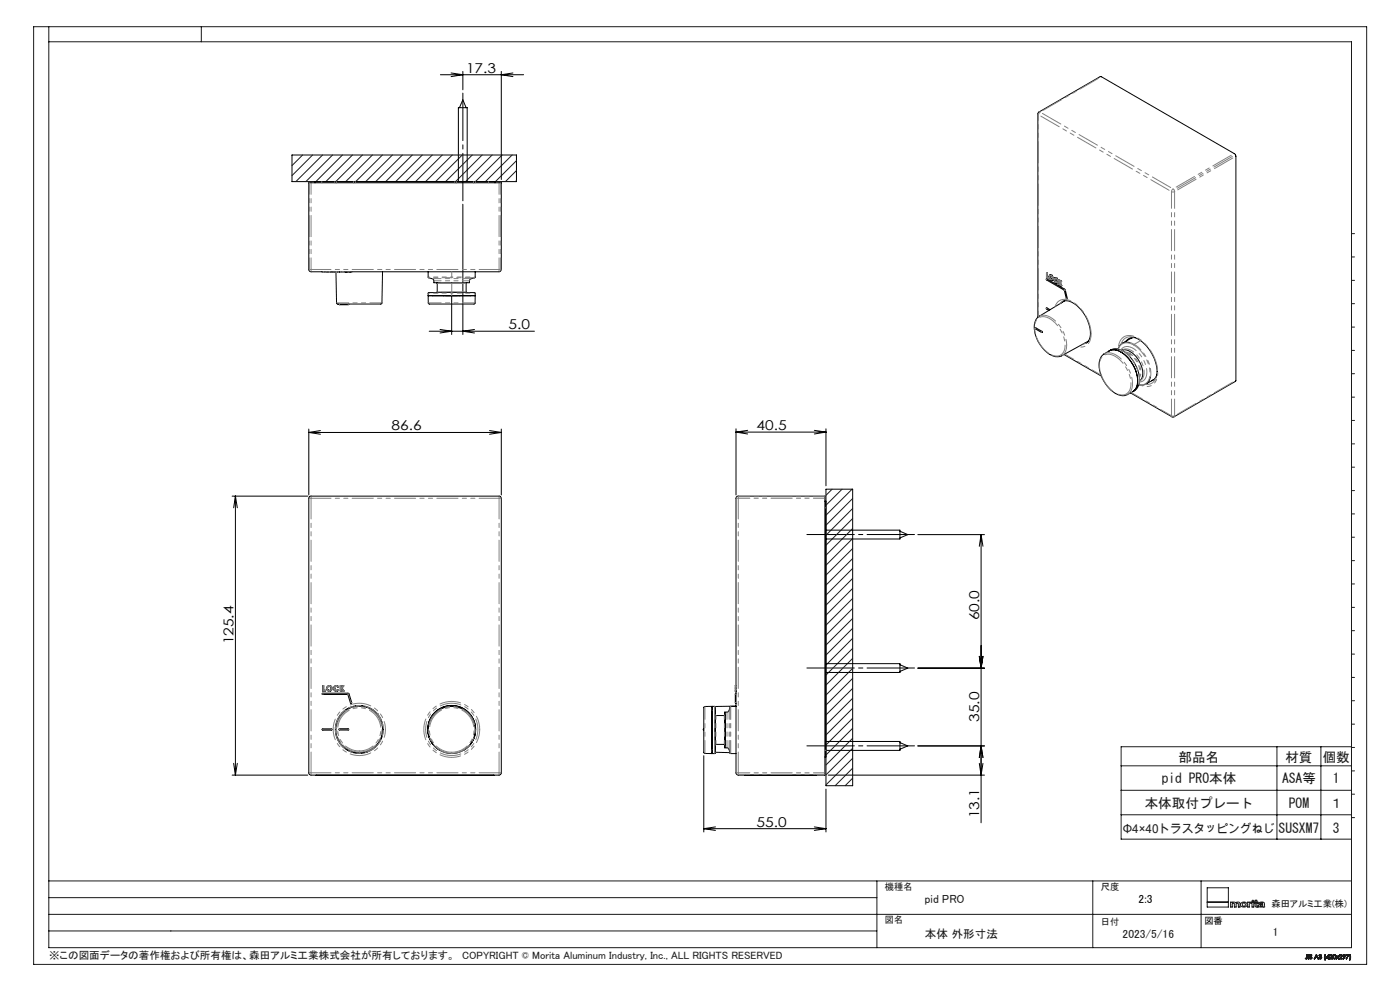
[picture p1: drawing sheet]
<svg xmlns="http://www.w3.org/2000/svg" width="420mm" height="297mm" viewBox="0 0 420 297" stroke-linecap="round" stroke-linejoin="round" font-family="sans-serif">
<g fill="none" stroke="#191924" stroke-width=".3">
<path d="M10.1 8h399.9v281h-399.9zM14.6 8v276h390.8v-271.5h-390.8M60.4 8v4.5M87.8 46.5l-.2 .1M90.8 46.5l-3.2 3.1M93.8 46.5l-6.2 6.1M96.8 46.5l-8 7.9M99.8 46.5l-8 7.9M102.7 46.5l-7.9 7.9M105.7 46.5l-7.9 7.9M108.7 46.5l-8 7.9M111.7 46.5l-8 7.9"/>
<path d="M114.7 46.5l-8 7.9M117.7 46.5l-8 7.9M120.7 46.5l-8 7.9M123.7 46.5l-8 7.9M126.7 46.5l-8 7.9M129.7 46.5l-8 7.9M132.7 46.5l-8 7.9M135.7 46.5l-8 7.9M138.7 46.5l-8 7.9M141.7 46.5l-8 7.9M144.6 46.5l-7.9 7.9M147.6 46.5l-7.9 7.9"/>
<path d="M150.6 46.5l-8 7.9M153.6 46.5l-8 7.9M154.9 48.2l-6.3 6.2M154.9 51.1l-3.3 3.3M154.9 54.1l-.3 .3M405.4 70h1M405.4 77h1M405.4 84h1M405.4 91h1M405.4 98h1M405.4 105h1M405.4 112h1"/>
<path d="M405.4 119h1M405.4 126h1M405.4 133h1M249.6 146.6l-1.8 1.8M252.6 146.6l-4.8 4.8M255.6 146.6l-7.8 7.8M255.8 149.4l-8 8M255.8 152.4l-8 8M255.8 155.4l-8 8M255.8 158.4l-8 8M405.4 140h1M405.4 147h1"/>
<path d="M405.4 154h1M255.8 161.4l-8 8M255.8 164.4l-8 8M255.8 167.4l-8 8M255.8 170.4l-8 8M255.8 173.4l-8 8M255.8 176.4l-8 8M255.8 179.3l-8 8.1M405.4 161h1M405.4 168h1M405.4 175h1M255.8 182.3l-8 8.1"/>
<path d="M255.8 185.3l-8 8M255.8 188.3l-8 8M255.8 191.3l-8 8M255.8 194.3l-8 8M255.8 197.3l-8 8M405.4 182h1M405.4 189h1M405.4 196h1M255.8 200.3l-8 8M255.8 203.3l-8 8M255.8 206.3l-8 8M255.8 209.3l-8 8"/>
<path d="M255.8 212.3l-8 8M255.8 215.3l-8 8M255.8 218.3l-8 8M405.4 203h1M405.4 210h1M405.4 217h1M255.8 221.3l-8 8M255.8 224.3l-8 7.9M255.8 227.3l-8 7.9M255.8 230.2l-5.3 5.3M255.8 233.2l-2.3 2.3M336.3 229.5h69.1"/>
<path d="M336.3 236.9h69.1M383.1 223.8v27.7M396.3 223.8v27.7M405.4 223.8h-69.1v27.7h69.1M405.4 224h1M405.4 231h1M405.4 238h1M336.3 244.2h69.1M405.4 245h1M14.6 279h248.5M14.6 274h390.8M14.6 269h248.5"/>
<path d="M14.6 264h390.8M263.1 264v20M327.8 264v20M360.3 264v20M362.2 270.4h6.3M362.2 266.1h6.3v5.7h-6.3zM369.2 270.4h.5v.1l.5-.2 .5 .3a.74 .74 0 0 1 1.3 .2v1h-.5v-.9a.34 .34 0 0 0-.4-.3 .34 .34 0 0 0-.3 .4v.8h-.5v-.9a.32 .32 0 0 0-.3-.3 .32 .32 0 0 0-.3 .4v.8h-.5zM372.4 270.6a.96 .96 0 0 1 1.2-.3 .96 .96 0 0 1 .5 1.2 1 1 0 0 1-1.2 .4 1 1 0 0 1-.7-1.1zM374.3 270.4h.5v.1l.7-.2v.3l-.7 .3v.9h-.5zM375.6 270.4h.5v1.4h-.5zM376.6 269.8h.4v.6h.4v.2h-.4v.9l.4 .1v.3l-.8-.2v-1.1h-.3v-.2h.3zM377.7 270.6a.96 .96 0 0 1 1.1-.2 .96 .96 0 0 1 .5 1.1l.1 .3-.6-.1a.79 .79 0 0 1-1.3-.4l.4-.3a.65 .65 0 0 0 .9-.4l-1.2 .2z"/>
<path d="M378 271.3l.8-.2a.44 .44 0 0 1-.3 .5 .44 .44 0 0 1-.5-.2zM391.7 287.2l-.1 .1M392.1 286.9l-.2 .4-.2-.1M392.1 286.9l-.1 .4-.3-.1M392.1 286.9v-.8l.1 .8M392.2 286.9v.4h-.6M392.2 286.9l-.2 .5-.4-.1M392.5 286.1l.2 1.3zM392.9 287.1h-.1M393.5 286.4l-.4-.1 .5 .9-.4 .2-.4-.3M393.5 286.4l-.4-.2 .1 .4a.41 .41 0 0 1 .3 .6 .41 .41 0 0 1-.7-.1M393.6 286.3l-.5-.2-.2 .2 .6 .8-.4 .2-.2-.2"/>
<path d="M393.6 286.3l-.6-.1-.1 .3 .6 .6-.3 .2-.3-.2M393.6 286.3l-.1 .1M394.9 286.1l.6 1.3-.3-.5h-.6l-.3 .5zM394.9 286.4l.2 .4h-.4zM395.6 287h.2M395.7 286.4l.5-.3 .3 .8-.4 .5-.4-.1-.1-.3M395.7 286.4l.3-.3a.32 .32 0 0 1 .4 .1 .32 .32 0 0 1-.1 .5 .42 .42 0 0 1 0 .7 .42 .42 0 0 1-.7-.4M395.7 286.4h.1M395.8 286.4l.3-.2 .2 .1-.3 .3M395.8 286.4l.2-.2 .3 .1-.3 .3M396 286.7l.3 .1v.4l-.3 .1-.2-.3M396 286.7h.1a.3 .3 0 0 1 .3 .4 .3 .3 0 0 1-.3 .2 .3 .3 0 0 1-.3-.3"/>
<path d="M396 286.6v.1M397.5 287.7h.1M397.5 286.1l-.2 .7 .2 .9M397.5 286.1l-.2 .6 .2 1M397.5 286.1h.2M397.7 286.1l-.2 .6 .1 1M398.5 286.4v.5h-.4zM398.6 286.1h.1M398.6 286.1l.1 1-.2 .3v-.3h-.7zM398.9 286.5l.2-.4 .5 .1 .1 .3-.2 .4M398.9 286.5a.42 .42 0 0 1 .6-.3 .42 .42 0 0 1 0 .7M398.9 286.5h.1"/>
<path d="M399 286.5l.2-.3h.3l.1 .3-.3 .3M399 286.5a.3 .3 0 0 1 .4-.3 .3 .3 0 0 1 .1 .5l-.2 .1M399.3 286.8l-.4 .6h.8l-.6-.1 .4-.4M400 286.2h.6v1.1a.61 .61 0 0 1-.8-.3 .61 .61 0 0 1 .2-.8zM401.8 286.5l.2-.4 .5 .1 .1 .3-.2 .4M401.8 286.5a.43 .43 0 0 1 .6-.4 .43 .43 0 0 1 0 .8M401.8 286.5h.1M401.9 286.5l.2-.3h.3l.1 .3-.3 .3M401.9 286.5a.29 .29 0 0 1 .4-.3 .29 .29 0 0 1 .1 .5l-.2 .1M402.2 286.8l-.5 .6M402.4 286.9l-.4 .4 .6 .1h-1.1l-.3-.4-.4 .4 .4-.5-.4-.4 .4 .3 .5-.3-.4 .4 .4 .5M403 286.3h.4v.4h-.4z"/>
<path d="M403.3 286.8l-.5-.3 .4-.4 .4 .2-.1 .5M403.3 286.8a.39 .39 0 0 1-.4-.5 .39 .39 0 0 1 .6-.2 .39 .39 0 0 1 0 .6v.1M403.3 286.8l-.3 .6 .5-.6M403.9 286.1h.8l-.7 1.3 .5-1.2zM404.8 287.7h.2M404.9 286.1l.1 1-.2 .6M404.9 286.1h.1M405 286.1l.2 1.1-.2 .5M405 286.1l.2 1-.2 .6"/>
<circle cx="373.2" cy="271.1" r=".5"/>
<circle cx="375.9" cy="270" r=".24"/>
<circle cx="400.3" cy="286.8" r=".46"/>
</g>
<path d="M138.9 60.2v-32.3M242.1 160.2h32.3M242.1 200.2h32.3M242.1 223.5h32.3" fill="none" stroke="#000" stroke-width=".3" stroke-dasharray="30.5 1.3 1.3 1.3" stroke-dashoffset="16.2"/>
<g fill="none" stroke="#000" stroke-width=".3">
<path d="M132.1 22.4h25M135.3 21.9l3.6 .5-3.6 .6M137.8 32.3l1.1-2.4 .9 2.4M138.9 21.4v5.5M150.4 21.4v32.4M153.9 21.9l-3.5 .5 3.5 .6M87.6 46.5h67.3v7.9h-67.3zM92.6 54.8h57.8l-.1 26.2-.6 .5-56.8-.2-.3-.4zM96.5 54.4h-2v.4M100.4 54.4h.4M100.8 54.4h.2M100.8 54.4v.4"/>
<path d="M106 54.4h.2M106.2 54.4h.4M106.2 54.4v.4M136.5 54.4h.3M136.8 54.4h.2M136.8 54.4v.4M137.5 54.4v-22.1h2.7v22.1M142 54.4h.2M142.2 54.4h.4M142.2 54.4v.4M146.5 54.4h2v.4M138.9 61.2v39.1"/>
<path d="M96.6 81.5l.2 .2h1.2M96.8 81.5l.1 .2M97.1 81.5l-.1 .2M97.6 81.5l-.1 .2M97.9 81.6l1.7 .1M99.6 81.7h.4M99.7 81.6l-.1 .1M99.7 81.6h.1M99.7 81.5v.1M100 81.6l.1 .1M100.1 81.7h1.4M101.6 81.5l-.1 .2"/>
<path d="M101.6 91.1l.2 .2h2.7l.1-.2M102.1 81.5v.2M102.3 81.6v.1M102.4 81.5l-.1 .2M103.2 81.5l-.1 .2M103.2 81.5v.2M105.5 81.5l-.2 .2h-3.7M114.8 81.5l-.2 9.3-.3 .3-13.2-.1-.3-9.3M128.4 88.6h14.2l-.1 2.3-.2 .2h-13.6l-.2-.3zM128.4 81.5v1.6l1.6 .6 .2 1 2.2 .1 8.4-.1 .2-1 1.6-.6v-1.6M128.8 99.3h31.5M129.7 88.6h.1"/>
<path d="M131 84.7l.2 .2v2.7l-.2 .1M132 98.7l3.5 .6-3.5 .5M133.1 88.6h.1M135.5 88.6v11.7M135.5 87.7l7.1 .1v.8h-7.1M135.5 87.7l-7.1 .1v.8h7.1M135.5 87.5v.2M137.9 88.6h.1M140.1 84.7l-.3 .2v2.7l.3 .1M141.3 88.6h-.1M142.3 98.7l-3.4 .6 3.4 .5M310.6 98.2l2 1.1 .1 .4-2.1-1.1z"/>
<path d="M311.4 95.1v-61.1l.2-.4 18.7-10.7 40.1 23.2 .4 .7-.1 67.4-18.7 10.8-12.8-7.2M313.9 83.6l5.5 3 .8 2.9-.3-.1-.6-2.4-5.4-3.1zM314.3 82.9v-1.1l-.3-.1-.1 1.4 .7 .3M314.3 82.9l.3 .4M314.3 82.9l-.2 .1M314.6 83.3v.1M314.8 83h.1M314.9 82.5h.5M315 92.8l-1.1-.5v.3l.8 .4M315 82.9l.2 .5M315 82.9l-.1 .1M315.1 82.7l-.1 .2"/>
<path d="M315.2 83.4l.2 .2M315.2 83.4l-.2 .1M315.3 82.7l.4 .8-.1 .2h-.3M315.3 82.8h.1M315.3 83.9v.1M315.3 84h.1M315.3 82.8l-.3-.1-.1 .3M315.3 82.5a.43 .43 0 0 0-.5 0 .43 .43 0 0 0-.1 .5l.6 .9M315.3 83.7v.1M315.4 82.5l.5 .5 .2 .5M315.4 82.5h.1M315.4 83.6l.3 .1"/>
<path d="M315.4 83.6l-.1 .1M315.8 83.6l-.1 .3M315.8 83.6l-.1 .4-.4-.1M315.9 83.9l-.1 .1M315.9 83.6l-.1 .4h-.5M316.1 83.5l-.3 .4M316.1 83.5h.1M316.2 83.8l.6 1M316.2 83.7v.1M316.2 83.8h.1M316.4 83.3h.5M316.5 83.8h.1"/>
<path d="M316.5 83.8l.4 .7M316.6 83.5l-.1 .3M316.8 83.6l.5 .4M316.8 84.8h.5M316.8 83.6h.1M316.8 83.6h-.3l-.1 .3M316.8 83.4h-.5l-.1 .3M316.9 83.3l.5 .5M316.9 83.3h.1M316.9 84.5h.4v.3M316.9 84.5h.1M317.3 84.8h.1"/>
<path d="M317.3 84h.1M317.4 83.8v.1M317.4 83.9l-.1 .1M317.6 83.9v.1M317.6 84v1.3h.3M317.7 83.9h.1M317.7 83.9h-.1M317.8 84.6l.4 1 .3 .1-.4-1M317.8 83.9l.2 .5M317.8 84.6h.1M318 85.3h.1M318 85v.3"/>
<path d="M318.1 84.7h-.2M318.2 84.2h.1M318.2 84.2l-.4 .4M318.3 84.2h.1M318.3 84.2h-.1M318.3 84.2l.2 .1-.4 .4M318.7 90.4a3.8 3.8 0 0 1 4 .9 10.9 10.9 0 0 1 4.2 10.1l-.4 .9-.6 .5M318.9 90.2l-.6 .6M319.4 90.2l-7.6 4.6a4.4 4.4 0 0 0-1.3 5.2 8.7 8.7 0 0 0 6.7 6.9l1.1-.2 8.2-4.4M319.2 106.3l11.2 6.4M326.1 102.7l-.8 .2M330.7 106.5l.5-.4a4.3 4.3 0 0 1 6.4 .4 10.1 10.1 0 0 1 3.5 9.2l-.3 .6a4.3 4.3 0 0 1-2.6 1.9 4.9 4.9 0 0 1-5.6-2 9.2 9.2 0 0 1-2.5-8.7z"/>
<path d="M335.9 104.7l-.4-.1a3 3 0 0 0-2.7 .5l.4-.2a3.6 3.6 0 0 1 3.1 .6M336 104.7l1 .5 1.2 .9M336.3 105.5a10.1 10.1 0 0 1 4.7 10.4l-.2 .6-.9 .9 1-.7 .7-1.5M336.5 105a4.9 4.9 0 0 1 5.2 3.2 5.3 5.3 0 0 1 .4 5.8l-.2 .2 .2-.2M336.8 104.8l-.3 .1M338.3 106.2l1.7 2.1 1.2 2.4M339 102.7a2.66 2.66 0 0 0-3.5 1.9M339.7 101.1l-.1 .1M339.8 101.1l-3.1 1.8M340.1 101.1a11.5 11.5 0 0 1 6.8 11.9v-.1M340.6 101.2h-.3a2.61 2.61 0 0 0-2.5 1M341.3 110.8l.5 2.4-.1 2"/>
<path d="M345.2 113a2.72 2.72 0 0 1-3.6 2.3M346.1 113.8l-2.3 1.3M347.1 112.4l-.8 1.2-.8 .5M92.6 128.6v19.7M92.6 129.6h57.8M92.6 129.6l3.5 .5M96.1 129l-3.5 .6M146.9 129l3.5 .6M150.4 128.6v19.7M150.4 129.6l-3.5 .5M220.8 128.5v19.8M220.8 129.5h27"/>
<path d="M220.8 129.5l3.5 .6M224.3 129l-3.5 .5M244.3 129l3.5 .5M247.8 128.5v17.1M247.8 129.5l-3.5 .6M69.6 148.7h22.7M70.6 148.7v83.6M70.6 148.7l.6 3.5M70.6 148.7l-.5 3.5M92.9 148.8l56.9-.1 .4 .2 .2 .5v82.2l-.3 .5-.4 .2h-56.4l-.5-.2-.2-82.9zM221 148.9l.3-.2h26.2v83.6h-26l-.7-.4v-82.7zM247.5 150.2h.3v2"/>
<path d="M247.8 158.9h22.2v2.6h-22.2M247.8 146.6h8v88.9h-8zM270 159.2l2.3 1-2.3 1M275.3 160.2h20M294.3 160.2v86.4M294.3 160.2l.6 3.5M294.3 160.2l-.5 3.5M247.8 198.9h22.2v2.6h-22.2M270 199.2l2.3 1-2.3 1M293.8 196.7l.5 3.5 .6-3.5M96.7 207.8h7.9l.9 2.9h-.4l-.7-2.6h-7.7zM96.7 218.5l2.8-.1 .1 .3-2.8 .1z"/>
<path d="M96.8 205.5h.3v1.4h.5v.2h-.8zM97.1 206.9h-.1M97.9 206.3l.3 .7 .6 .2M97.9 206.3h.1M98.2 206.3h.1M98.2 206.3l.2 .5M98.4 206.8h.1M98.4 206.8l.4 .1M98.8 205.7l.4 .2 .2 .4M98.8 205.7h.1M98.8 205.7l-.4 .2-.2 .4M98.8 206.9v.1"/>
<path d="M98.8 205.5l-.4 .1-.5 .7M98.8 207.2h.1M98.8 205.5h.1M98.8 205.5l.5 .1 .4 .7M99.4 206.3l-.6 .6M99.4 206.3h.1M99.7 206.3h.1M99.7 206.3l-.3 .6-.6 .3M100 206.3l.3 .7 .6 .2M100 206.3h.1M100.3 206.3l.1 .4 .5 .2M100.3 206.3h.1"/>
<path d="M100.6 218.1l.2 .3M100.7 217.3l.2 .1M100.9 205.5h.1M100.9 205.5l-.5 .1-.4 .7M100.9 205.5l.7 .3-.2 .1-.5-.2M100.9 206.9l.5-.2 .2 .1-.7 .4M100.9 205.7l-.4 .2-.2 .4M100.9 205.7h.1M100.9 206.9h.1M100.9 207.2h.1M101 216.3l.1 .1M101.7 218.4h2.8l.1 .3-2.9 .1z"/>
<path d="M101.7 215l-.2 .1M102.1 214.2l-.1 .2M102.3 206.2h.1M102.3 206.2l.1 .2M102.4 206.1l-.1 .1M102.4 206.1v-.6h-.3v1.6h.3v-.7M102.4 206.1l.4-.6h.3l-.5 .7M102.6 206.2h.1M102.6 213.7l.1 .2M102.6 206.2l.6 .9h-.3l-.5-.7M103.9 212.6l.1 .1M104.8 212.1l.2 .1"/>
<path d="M106.7 211.5l.3 .1M106.8 211.5l.1 .1M108.2 211.5v.1M108.6 211.5l-.1 .1M108.7 211.5v.2M111.8 212.7v.1M111.9 212.8v.1M112.9 213.8l.2 .1M113.1 213.9h.1M114.1 215.2v.1M114.7 216.9l-.1 .2M211.1 218.4l-.2 .2 .2 .2"/>
<path d="M213.6 211.7h-2.1l-.4 .3v13.5l.3 .3h2.2M213.6 211.7v14.1M213.6 211.7h.9l.1 .2M213.6 213v11.6M214.6 211.9v13.7M214.6 214.2v9.1M214.6 214.2l.2 .3h2.5l.2-.3M214.6 211.9v2.3M217.5 213.4v10.7M217.5 214.2v9.1M217.5 213.4v.8M220.6 207.1h.1"/>
<path d="M220.6 206.2h.2M220.6 207.1l.1 .1M220.7 205.5h-.1M220.7 207.1h.1M220.8 207.7l-.2 .3v2.6l.2 .2M220.8 211.7h-1.7l-.4 1.4-.5 .3h-.7M220.8 205.5h-.2v1.6M220.8 211.6l-6.3 .1M275.3 200.2h20M69.6 232.3h22.7M70.1 228.8l.5 3.5M71.2 228.8l-.6 3.5"/>
<path d="M94.8 232.3h53.4M102.9 223.7l.2 .3M107.9 225.6l-.3 .2M110.2 225.2v.2M111.9 224.3l-.1 .3M129.8 222.9a7.2 7.2 0 0 1 1-9.6 7.2 7.2 0 0 1 9.7 .1 7.2 7.2 0 0 1 .6 9.7M131.8 224.8a7.2 7.2 0 0 1-1.7-10.9 7.2 7.2 0 0 1 11 .2 7.2 7.2 0 0 1-2.1 10.8M211.1 226.5v22.8M214.6 225.6l-.1 .2h-.9M214.6 223.3l.2-.2h2.5l.2 .2M214.6 225.5l4.4 .1M214.6 223.3v2.3"/>
<path d="M217.5 224.1h.7l.5 .3 .4 1.4h1.7M217.5 223.3v.8M223.4 232.3h21.4M247.8 236.5v12.8M247.8 222.2h22.2v2.7h-22.2v2h-.3M248.5 232.3h46.8M270 222.6l2.3 1-2.3 .9M293.8 228.8l.5 3.5 .6-3.5M293.8 227l.5-3.4 .6 3.4M295.3 223.6h-20M211.1 248.4h36.7M211.1 248.4l3.5 .5"/>
<path d="M214.6 247.8l-3.5 .6M244.3 247.8l3.5 .6M247.8 248.4l-3.5 .5"/>
<circle cx="107.8" cy="218.6" r="7.2"/>
<circle cx="107.8" cy="218.6" r="7"/>
<circle cx="135.5" cy="218.8" r="7.1"/>
</g>
<g fill="none" stroke="#808080" stroke-width=".3" stroke-dasharray="6.3 1.3 1.3 1.3 1.3 1.3">
<path d="M311.6 34.4l.4-.8M311.6 34.4l-.2-.3M312 33.6h-.3M96.5 54.4v.4M100.5 54.8v-.4M101 54.4v.4M106.1 54.8v-.4M106.6 54.4v.4M136.5 54.8v-.4M137 54.4v.4M142.1 54.8v-.4M142.6 54.4v.4"/>
<path d="M146.5 54.8v-.4M351.9 56.6l-.5 .8M352.2 57l-.3-.4M352.4 57.4h-1M352.4 57.4l-.2-.4M92.9 80.8h-.2M93.3 80.8h-.4M93.3 81.4v-.6M96.9 81.6h.1M96.9 81.6h.2M96.9 81.4v.2M97.1 81.6h.1"/>
<path d="M97.1 81.6v-.2M97.1 81.6h.5M97.6 81.6h.1M97.6 81.6v-.2M97.9 81.6h.9M97.9 81.4v.2M98.8 81.6h.1M98.8 81.6v-.2M98.8 81.6h.9M98.8 81.4v.2M99.7 81.6v-.2M100 81.6h.9"/>
<path d="M100 81.4v.2M100.9 81.6h.1M100.9 81.6v-.2M100.9 81.6h.7M100.9 81.4v.2M101.6 81.6v-.2M101.6 81.6h-.1M101.6 81.6h.1M101.9 91.3v-.2M102.1 81.6h.1M102.1 81.6h.2M102.1 81.4v.2"/>
<path d="M102.3 81.6h.1M102.3 81.6v-.2M102.4 81.6h.4M102.8 81.6h.1M102.8 81.6v-.2M102.9 81.4v.2M102.9 81.6h.1M102.9 81.6h.2M102.9 81.6h-.1M103.1 81.6h.1M103.1 81.6v-.2M103.2 81.6h.1"/>
<path d="M103.2 81.6v-.2M104.4 81.4v.2M104.5 91.3v-.2M104.8 81.4l-.2 .2M105.3 81.6l.2-.2M131.2 87.5l4.3-.1M135.5 87.8v-.2M135.5 83v-1.6M135.5 83v.2M135.5 88.6v-.8M135.5 84.8v.2M135.5 87.4l4.4 .1"/>
<path d="M135.5 85l-4.3-.1M135.5 87.4v-2.4M139.9 84.9l-4.4 .1M149.7 80.8v.6M150.2 80.8h-.5M150.4 80.8h-.2M310.7 98.6l.1-.4M312.5 99.6l.1-.3M314 83.1l.4 .3M314 81.8v1.3M314 81.8h.1M314 81.8h-.1"/>
<path d="M314 83.1h-.1M314 83.1h.1M314.1 83.5l-.1 .4M314.1 92.2l-.1 .4M314.1 81.9l-.1-.1M314.1 83v-1.1M314.1 81.7l-.1 .1M314.1 81.8v.1M314.1 81.8l.1 .1M314.1 81.8h.1M314.2 81.9h-.1M314.2 81.9v1.1"/>
<path d="M314.2 83l.3 .1M314.3 81.9h-.1M314.4 83.2l-.3-.2M314.4 83.4v-.2M314.4 83.4h.1M314.5 83.1l-.1 .1M314.5 83.1v.1M314.5 83.1h.1M314.5 83.2h-.1M314.5 83.2v.2M314.5 83.4h-.1M314.5 83.4l.1-.1"/>
<path d="M314.5 83.4h.1M314.6 83.2h-.1M314.9 83l.1-.3h.3M314.9 83l.2 .4M315 83.5l-.1-.5M315.1 83.4l.3 .3M315.3 82.6l.1-.1M315.3 82.6h-.4l-.2 .3M315.3 83.8l-.3-.3M315.3 83.9h.1M315.3 82.5v.1M315.3 82.5l.1-.1"/>
<path d="M315.3 82.5h.1M315.4 82.5l.6 1.1M315.4 82.4v.1M315.7 83.5l-.1 .3h-.3M315.9 83.6l-.6-1M315.9 83.6h.1M316 83.6l.1-.1M316 83.6h.1M316.1 83.5l-.1 .1M316.3 83.8l.2-.3 .3 .1M316.3 83.8h.1M316.4 83.8l.4 .7"/>
<path d="M316.4 83.8h.1M316.5 83.8h-.1M316.8 83.6h.1M316.8 84.6l-.5-.8M316.8 84.6v-.1M316.8 84.6h.1M316.8 83.4h-.5l-.1 .4M316.8 84.5h.1M316.8 84.5l.4 .1M316.8 83.4h.1M316.8 83.4l.1-.1M316.8 83.4l.5 .5"/>
<path d="M316.9 84.5h-.1M316.9 83.3l-.1 .1M317.1 84.7l-.3-.1M317.1 84.7l.1-.1M317.1 84l.1-.1M317.1 84h.1M317.2 84.6h.1M317.2 84.6v-.1M317.2 84.6l.1 .2M317.2 84.6l-.1 .1M317.2 84.8l-.1-.1M317.2 83.9l-.4-.5"/>
<path d="M317.2 83.9h.1M317.3 84.8h-.1M317.3 84.8l.1-.1M317.3 84.8h.1M317.3 83.9h-.1M317.3 83.9l.1-.1M317.3 83.9h.1M317.3 84.6h-.1M317.6 84h.1M317.6 85.2h.1M317.7 84v-.1M317.7 85.2l.1 .1"/>
<path d="M317.7 84v1.2M317.7 83.9h.1M317.7 85.3v-.1M317.7 83.9l.1 .1M317.8 84h.1M317.8 84.5v.1M317.8 84.5v-.5M317.8 84h-.1M317.8 85.3v-.7M317.8 84.6v-.1M317.8 84.6h.1M317.8 85.3h.1"/>
<path d="M317.8 83.8l-.1 .1M317.8 84.6l.4 1M317.8 84l.1-.1M317.9 84v.5M317.9 85.3h-.1M317.9 84.8v.5M317.9 85.3l.1-.1M317.9 85.3h.1M317.9 84.7l.4-.3M318 84h-.1M318.1 84.7l.4 .9M318.2 84.3l-.4 .3"/>
<path d="M318.2 84.3v-.1M318.2 84.2h.1M318.2 85.6h.1M318.2 84.2l.2 .1M318.2 85.6h.2M318.3 85.6h-.1M318.3 84.1l-.1 .1M318.3 84.4l.1-.1M318.3 84.4h.1M318.3 84.4l-.1-.1M318.4 84.3v.1M318.4 84.3l.1-.1"/>
<path d="M318.4 85.6l-.5-.9M318.4 85.7v-.1M318.4 84.4l-.3 .3M318.5 85.6h-.1M318.5 85.6h.1M318.5 85.6v.1M318.5 84.3l-.1 .1M318.7 90.4l-.8 .6M319.4 86.6l-.1 .3M319.7 87h-.4M319.9 89.4h.3M324.8 103.1l1.1-.3"/>
<path d="M336.3 105.5l.6-.3M336.9 105.2h.1M336.9 105.2l-1-.5M337.6 105.5l1.4 .5M338.5 106.4l.4-.2M338.9 106.2l-.9-.4M339 102.7l1.3 .5M339 106v-.7M339 106l-.1 .2M340.1 101a2.95 2.95 0 0 0-3.8 2.2M340.1 103.4a2.85 2.85 0 0 0-4.6 1.2M340.3 103.2l-.2 .2"/>
<path d="M340.3 103.2l1.9-1.1M343.6 115.2a2.9 2.9 0 0 0 3.3-2.3M351.6 124.9l-.2-.3M352.2 124.9l.2-.3M352.4 124.6h-1M93.3 149.3v-.6M93.3 149.3h-.6M149.7 148.7v.6M150.4 149.3h-.7M221.5 149.3v-.4M221.5 149.3h-.7M221.5 148.9v-.2"/>
<path d="M247.8 152.2h-.3M96.9 207.7v.4M96.9 218.4v.4M96.9 205.5v1.6M96.9 207.1h.1M96.9 205.5h.1M96.9 207.1h.7M97.1 205.5h-.2M97.1 205.5h.1M97.1 206.9v-1.4M97.6 207.1v-.2M97.6 207.1h.1"/>
<path d="M97.6 206.8v.1M97.6 206.9h-.5M97.6 206.9h.1M97.9 206.3h.1M98 206.3l.3 .6 .5 .2M98.2 206.3l.2-.5 .4-.1M98.4 206.8l-.2-.5M98.8 205.7l.5 .1 .1 .5M98.8 205.4v.1M98.8 205.5l-.6 .3-.2 .5M98.8 205.5v-.1M98.8 207.2v-.1"/>
<path d="M98.8 206.9l-.4-.1M98.8 207.1v.1M98.8 207.1l.6-.3 .2-.5M99.4 218.8v-.4M99.4 206.3l-.1 .5-.5 .1M99.6 206.3h.1M99.6 206.3l-.3-.6-.5-.2M100 206.3h.1M100.1 206.3l.3 .6 .5 .2M100.3 206.3h.1M100.3 206.3l.2-.5 .4-.1M100.6 218.2l.2 .3"/>
<path d="M100.8 219.5l-.2-.4M100.9 205.7h.1M100.9 206.9l-.5-.2-.1-.4M100.9 206.9h.1M100.9 205.7l.5 .2M100.9 207.2v-.1M100.9 207.1l.6-.2M100.9 205.4v.1M100.9 205.5l-.6 .3-.2 .5M101.2 215.8l.1 .1M101.4 206.7l-.5 .2M101.4 206.7h.1"/>
<path d="M101.4 205.9h.1M101.4 205.9l.1-.1M101.5 206.7h-.1M101.5 206.9l-.1-.2M101.5 205.8l-.6-.3M101.5 205.8h.1M101.6 206.9h-.1M101.6 206.8l-.1 .1M101.6 205.7l-.1 .1M101.9 218.8v-.4M102.1 205.5h.1M102.1 207.1h.1"/>
<path d="M102.1 205.5v1.6M102.1 207.1h.2M102.3 205.5h-.2M102.3 205.5h.1M102.3 206.1v.1M102.3 206.1v-.6M102.3 206.2h.1M102.3 206.2v-.1M102.3 207.1h.1M102.3 207.1v-.9M102.4 206.2l.6 .9M102.4 207.1h-.1"/>
<path d="M102.6 206.2l.5-.7M102.9 205.5l-.5 .7M102.9 205.5h-.1M102.9 205.5h.1M102.9 207.1h.1M103 207.1h.1M103 207.1h.2M103.1 205.5v.1M103.1 205.5h.1M103.1 205.5h-.2M103.2 207.1l-.6-.9M103.2 207.1h.1"/>
<path d="M103.2 207v.1M103.7 212.9l-.2-.1M104.4 207.7v.4M104.5 218.8v-.4M104.8 208l-.4 .1M105.1 212.1l-.1-.1M105.2 210.6l.3-.1M105.4 211.8l.2 .1M106.3 211.7l-.2-.1M106.9 211.6l.3-.1M106.9 211.6v-.1M107.5 211.4l.1 .1"/>
<path d="M107.6 211.5v.1M107.6 211.4v.1M107.8 211.6v-.2M108.2 211.4l-.1 .2M110.3 212l.1-.1M113 213.9l.3 .2M113.7 214.6l-.2-.1M113.7 214.9l.1-.2M113.9 215.1h.1M113.9 215.2l.1-.1M114 215.1l.1 .2M114 215.1h.1"/>
<path d="M114.1 215.6l.1-.2M114.2 215.4l-.1 .2M114.4 215.9l-.1 .2M114.5 216.6l.1-.3M114.6 217.1l.1-.2M114.8 217.2l-.1 .3M213.6 213h.1M214.6 214.2h.1M214.6 211.9h.1M217.5 214.2h.1M220.6 210.6l.2-.1M220.6 205.5l.1 .1"/>
<path d="M220.7 207l-.1 .1M220.7 207v.1M220.7 207h.1M220.7 206.2v.8M220.7 205.5v.1M220.7 205.6v.6M220.7 205.4v.1M220.7 207.1v.1M220.8 208l-.2 .1M220.8 205.6h-.1M220.8 205.4h-.1M93.3 231.6v.7"/>
<path d="M93.3 231.6h-.6M102.4 223.3l-.2-.5M102.9 223.6l.1 .3M110.5 225.3v-.3M110.5 225.1l-.1 .2M111 224.8l-.1 .3M111.3 224.8l.1-.2M111.8 224.5l.1-.2M112.2 224l-.1 .3M149.7 232.3v-.7M150.4 231.6h-.7M213.6 224.6h.1"/>
<path d="M214.6 225.6h.1M214.6 223.3h.1M217.5 223.3h.1M221.5 232.1v-.5M221.5 231.6h-.7M221.5 232.3v-.2M247.5 224.9h.3"/>
</g>
<path d="M93.3 80.8h56.4M149.7 149.3h-56.4M93.3 231.6h56.4" fill="none" stroke="#808080" stroke-width=".3" stroke-dasharray="6.3 1.3 1.3 1.3 1.3 1.3" stroke-dashoffset=".4"/>
<path d="M93.3 149.3v82.3M221.5 149.3v82.3M149.7 231.6v-82.3" fill="none" stroke="#808080" stroke-width=".3" stroke-dasharray="6.3 1.3 1.3 1.3 1.3 1.3" stroke-dashoffset=".1"/>
<path d="M115.6 218.6a7.8 7.8 0 0 1-11.5 6.9 7.8 7.8 0 0 1-.7-13.4 7.8 7.8 0 0 1 12.2 5.7v.8" fill="none" stroke="#808080" stroke-width=".3" stroke-dasharray="6.3 1.3 1.3 1.3 1.3 1.3" stroke-dashoffset="3.9"/>
<path d="M143.9 218.6a8.4 8.4 0 0 1-12.3 7.4 8.4 8.4 0 0 1-.7-14.4 8.4 8.4 0 0 1 13 6.2v.8" fill="none" stroke="#808080" stroke-width=".3" stroke-dasharray="6.3 1.3 1.3 1.3 1.3 1.3" stroke-dashoffset="2.2"/>
<path d="M127.7 218.6a7.8 7.8 0 0 0 11.5 6.9 7.8 7.8 0 0 0 .7-13.4 7.8 7.8 0 0 0-12.2 5.7v.8" fill="none" stroke="#808080" stroke-width=".3" stroke-dasharray="6.3 1.3 1.3 1.3 1.3 1.3" stroke-dashoffset="4"/>
<path d="M100.6 218.6a7.2 7.2 0 0 0 10.6 6.3 7.2 7.2 0 0 0 .6-12.2 7.2 7.2 0 0 0-11.1 5.1l-.1 .8" fill="none" stroke="#808080" stroke-width=".3" stroke-dasharray="6.3 1.3 1.3 1.3 1.3 1.3" stroke-dashoffset="-.3"/>
<path d="M107.8 225.1a6.5 6.5 0 0 0 5.7-9.5 6.5 6.5 0 0 0-11.1-.7 6.5 6.5 0 0 0 4.7 10.1l.7 .1" fill="none" stroke="#808080" stroke-width=".3" stroke-dasharray="6.3 1.3 1.3 1.3 1.3 1.3" stroke-dashoffset="1.9"/>
<path d="M107.8 225.4a6.8 6.8 0 0 1-6-10 6.8 6.8 0 0 1 11.6-.6 6.8 6.8 0 0 1-4.9 10.6h-.7" fill="none" stroke="#808080" stroke-width=".3" stroke-dasharray="6.3 1.3 1.3 1.3 1.3 1.3" stroke-dashoffset=".8"/>
<path d="M135.5 225.5a6.7 6.7 0 0 0 5.9-9.9 6.7 6.7 0 0 0-11.4-.6 6.7 6.7 0 0 0 4.8 10.4l.7 .1" fill="none" stroke="#808080" stroke-width=".3" stroke-dasharray="6.3 1.3 1.3 1.3 1.3 1.3" stroke-dashoffset="1.2"/>
<path d="M135.5 225.8a7 7 0 0 1-6.2-10.3 7 7 0 0 1 12-.7 7 7 0 0 1-5 10.9l-.8 .1" fill="none" stroke="#808080" stroke-width=".3" stroke-dasharray="6.3 1.3 1.3 1.3 1.3 1.3" stroke-dashoffset=".2"/>
<path d="M93.3 54.8v26M92.9 80.8v-26M149.7 80.8v-26M150.2 80.8v-26M221.5 148.9h26M247.5 149.3h-26M221.5 231.6h26M221.5 232.1h26" fill="none" stroke="#808080" stroke-width=".3" stroke-dasharray="6.3 1.3 1.3 1.3 1.3 1.3" stroke-dashoffset="2.9"/>
<path d="M101 90.8h13.6" fill="none" stroke="#808080" stroke-width=".3" stroke-dasharray="6.3 1.3 1.3 1.3 1.3 1.3" stroke-dashoffset="2.7"/>
<path d="M128.5 90.8h14.1M211.5 211.7v14.1M219.2 211.7v14.1M214.4 225.8v-14.1" fill="none" stroke="#808080" stroke-width=".3" stroke-dasharray="6.3 1.3 1.3 1.3 1.3 1.3" stroke-dashoffset="2.5"/>
<path d="M128.5 83h7M135.5 87.8l-7 .1M135.5 83h7.1M142.6 87.9l-7.1-.1" fill="none" stroke="#808080" stroke-width=".3" stroke-dasharray="6.3 1.3 1.3 1.3 1.3 1.3" stroke-dashoffset="6"/>
<path d="M135.5 83.2h-6.9M142.4 83.2h-6.9" fill="none" stroke="#808080" stroke-width=".3" stroke-dasharray="6.3 1.3 1.3 1.3 1.3 1.3" stroke-dashoffset="3.5"/>
<path d="M129.7 83.5h11.7M218.7 212.9v11.7" fill="none" stroke="#808080" stroke-width=".3" stroke-dasharray="6.3 1.3 1.3 1.3 1.3 1.3" stroke-dashoffset="3.7"/>
<path d="M140.9 84.1h-10.7M218.1 224.1v-10.7" fill="none" stroke="#808080" stroke-width=".3" stroke-dasharray="6.3 1.3 1.3 1.3 1.3 1.3" stroke-dashoffset="4.2"/>
<path d="M339.4 117.6l12 7M219 225.7v-13.9" fill="none" stroke="#808080" stroke-width=".3" stroke-dasharray="6.3 1.3 1.3 1.3 1.3 1.3" stroke-dashoffset="2.6"/>
<path d="M214.8 214.4v8.7M217.3 223.1v-8.7" fill="none" stroke="#808080" stroke-width=".3" stroke-dasharray="6.3 1.3 1.3 1.3 1.3 1.3" stroke-dashoffset="5.2"/>
<path d="M352.4 57.4v67.2M351.4 124.6v-67.2" fill="none" stroke="#808080" stroke-width=".3" stroke-dasharray="6.3 1.3 1.3 1.3 1.3 1.3" stroke-dashoffset="1.3"/>
<path d="M312 33.6l39.9 23M351.4 57.4l-39.8-23" fill="none" stroke="#808080" stroke-width=".3" stroke-dasharray="6.3 1.3 1.3 1.3 1.3 1.3" stroke-dashoffset="-.8"/>
<path d="M330.4 23l-18.4 10.6M351.9 56.6l18.4-10.6M352.2 57l18.4-10.6M370.8 46.8l-18.4 10.6M352.4 124.6l18.4-10.6" fill="none" stroke="#808080" stroke-width=".3" stroke-dasharray="6.3 1.3 1.3 1.3 1.3 1.3" stroke-dashoffset="-1.1"/>
<path d="M319.4 106.1l10.9 6.3" fill="none" stroke="#808080" stroke-width=".3" stroke-dasharray="6.3 1.3 1.3 1.3 1.3 1.3" stroke-dashoffset="3.2"/>
<path d="M311.6 34.4v60.5" fill="none" stroke="#808080" stroke-width=".3" stroke-dasharray="6.3 1.3 1.3 1.3 1.3 1.3" stroke-dashoffset="4.7"/>
<path d="M327.3 100.1a3.3 3.3 0 0 1-3.9 3.8" fill="none" stroke="#808080" stroke-width=".3" stroke-dasharray="6.3 1.3 1.3 1.3 1.3 1.3" stroke-dashoffset="3.3"/>
<path d="M316.5 91.9a3.2 3.2 0 0 1 4.9-1.6 12.1 12.1 0 0 1 5.9 9.8" fill="none" stroke="#808080" stroke-width=".3" stroke-dasharray="6.3 1.3 1.3 1.3 1.3 1.3" stroke-dashoffset=".5"/>
<path d="M347.3 111.6a3.5 3.5 0 0 1-4.6 4l-.6-.2" fill="none" stroke="#808080" stroke-width=".3" stroke-dasharray="6.3 1.3 1.3 1.3 1.3 1.3" stroke-dashoffset="5.5"/>
<path d="M334.6 117.7a2.84 2.84 0 0 0 3.1 .4 2.84 2.84 0 0 0 1.6-2.7 9.9 9.9 0 0 0-6-9.1 2.68 2.68 0 0 0-3.5 2.9 10.4 10.4 0 0 0 4.8 8.5M335.5 104.6a3.6 3.6 0 0 1 1.7-3.7 3.6 3.6 0 0 1 4 .3 13 13 0 0 1 6.1 10.4" fill="none" stroke="#808080" stroke-width=".3" stroke-dasharray="6.3 1.3 1.3 1.3 1.3 1.3" stroke-dashoffset="-1"/>
<path d="M311.8 94.7a4.2 4.2 0 0 1 4.7 1.4 9.6 9.6 0 0 1 3.2 9.1l-.6 .9-.6 .5" fill="none" stroke="#808080" stroke-width=".3" stroke-dasharray="6.3 1.3 1.3 1.3 1.3 1.3" stroke-dashoffset=".9"/>
<path d="M315 106.1a2.77 2.77 0 0 0 3.1 .4 2.77 2.77 0 0 0 1.4-2.9 9.3 9.3 0 0 0-6.1-8.7 2.72 2.72 0 0 0-3 3.4 10.2 10.2 0 0 0 4.6 7.8" fill="none" stroke="#808080" stroke-width=".3" stroke-dasharray="6.3 1.3 1.3 1.3 1.3 1.3" stroke-dashoffset="-.4"/>
<path d="M331.3 106a4 4 0 0 1 4.5 1.1 10 10 0 0 1 3.6 9.8l-1.1 1.3" fill="none" stroke="#808080" stroke-width=".3" stroke-dasharray="6.3 1.3 1.3 1.3 1.3 1.3" stroke-dashoffset=".6"/>
<path d="M341.7 115.2a10.5 10.5 0 0 0-4.8-10" fill="none" stroke="#808080" stroke-width=".3" stroke-dasharray="6.3 1.3 1.3 1.3 1.3 1.3" stroke-dashoffset="3.6"/>
<path d="M340.3 103.2a10.7 10.7 0 0 1 4.9 9.8" fill="none" stroke="#808080" stroke-width=".3" stroke-dasharray="6.3 1.3 1.3 1.3 1.3 1.3" stroke-dashoffset="3.8"/>
<path d="M341.6 115.3a2.76 2.76 0 0 0 3.4-3 10.7 10.7 0 0 0-4.9-8.9" fill="none" stroke="#808080" stroke-width=".3" stroke-dasharray="6.3 1.3 1.3 1.3 1.3 1.3" stroke-dashoffset="1.6"/>
<path d="M336.3 104.8a2.62 2.62 0 0 1 3.9-.2 8.3 8.3 0 0 1 3.5 8.6 2.08 2.08 0 0 1-1.9 1.3" fill="none" stroke="#808080" stroke-width=".3" stroke-dasharray="6.3 1.3 1.3 1.3 1.3 1.3" stroke-dashoffset="1.1"/>
<path d="M341.8 112.6a6.1 6.1 0 0 0-2.9-6.4" fill="none" stroke="#808080" stroke-width=".3" stroke-dasharray="6.3 1.3 1.3 1.3 1.3 1.3" stroke-dashoffset="5.8"/>
<path d="M342.1 114.1a3.7 3.7 0 0 0 .8-4.5 7.1 7.1 0 0 0-4.8-5l-1.3 .2" fill="none" stroke="#808080" stroke-width=".3" stroke-dasharray="6.3 1.3 1.3 1.3 1.3 1.3" stroke-dashoffset="2.8"/>
<path d="M339 106a6.3 6.3 0 0 1 3 6.8l-.1 .3" fill="none" stroke="#808080" stroke-width=".3" stroke-dasharray="6.3 1.3 1.3 1.3 1.3 1.3" stroke-dashoffset="5.4"/>
<g font-size="4.1">
<text x="139.8" y="21.8">17.3</text>
<text x="152.6" y="98.7">5.0</text>
<text x="117.5" y="129">86.6</text>
<text x="227" y="128.9">40.5</text>
<text x="293.8" y="185.9" transform="rotate(-90 293.8 185.9)">60.0</text>
<text x="70.1" y="193.1" transform="rotate(-90 70.1 193.1)">125.4</text>
<text x="293.8" y="216.4" transform="rotate(-90 293.8 216.4)">35.0</text>
<text x="293.8" y="245.3" transform="rotate(-90 293.8 245.3)">13.1</text>
<text x="227" y="247.8">55.0</text>
</g>
<g font-size="4.1" fill="#191924">
<text x="353.6" y="228.4">部品名</text>
<text x="385.6" y="228.4">材質</text>
<text x="396.8" y="228.4">個数</text>
<text x="348.5" y="234.6">pid PRO本体</text>
<text x="384.6" y="234.6">ASA等</text>
<text x="399.9" y="234.6">1</text>
<text x="343.4" y="242.2">本体取付プレート</text>
<text x="386.6" y="242.2">POM</text>
<text x="398.8" y="242.2">１</text>
<text x="383.6" y="249.5">SUSXM7</text>
<text x="399.9" y="249.5">3</text>
</g>
<text font-size="3.7" fill="#191924" x="336.8" y="249.8">Φ4×40トラスタッピングねじ</text>
<g font-size="3.5" fill="#191924">
<text x="277.5" y="270.7">pid PRO</text>
<text x="277.5" y="281.3">本体 外形寸法</text>
<text x="336.8" y="281.3">2023/5/16</text>
<text x="381.9" y="280.7">1</text>
</g>
<text font-size="3.5" x="341.6" y="270.7">2:3</text>
<text font-size="3.2" fill="#191924" x="14.7" y="287.5">※この図面データの著作権および所有権は、森田アルミ工業株式会社が所有しております。　COPYRIGHT © Morita Aluminum Industry, Inc., ALL RIGHTS RESERVED</text>
<g font-size="2.8" fill="#191924">
<text x="265.5" y="266.8">機種名</text>
<text x="330.3" y="266.6">尺度</text>
<text x="381.4" y="271.7">森田アルミ工業(株)</text>
<text x="265.5" y="276.8">図名</text>
<text x="330.3" y="277.3">日付</text>
</g>
<text font-size="2.8" x="361.3" y="276.9">図番</text>
</svg>
